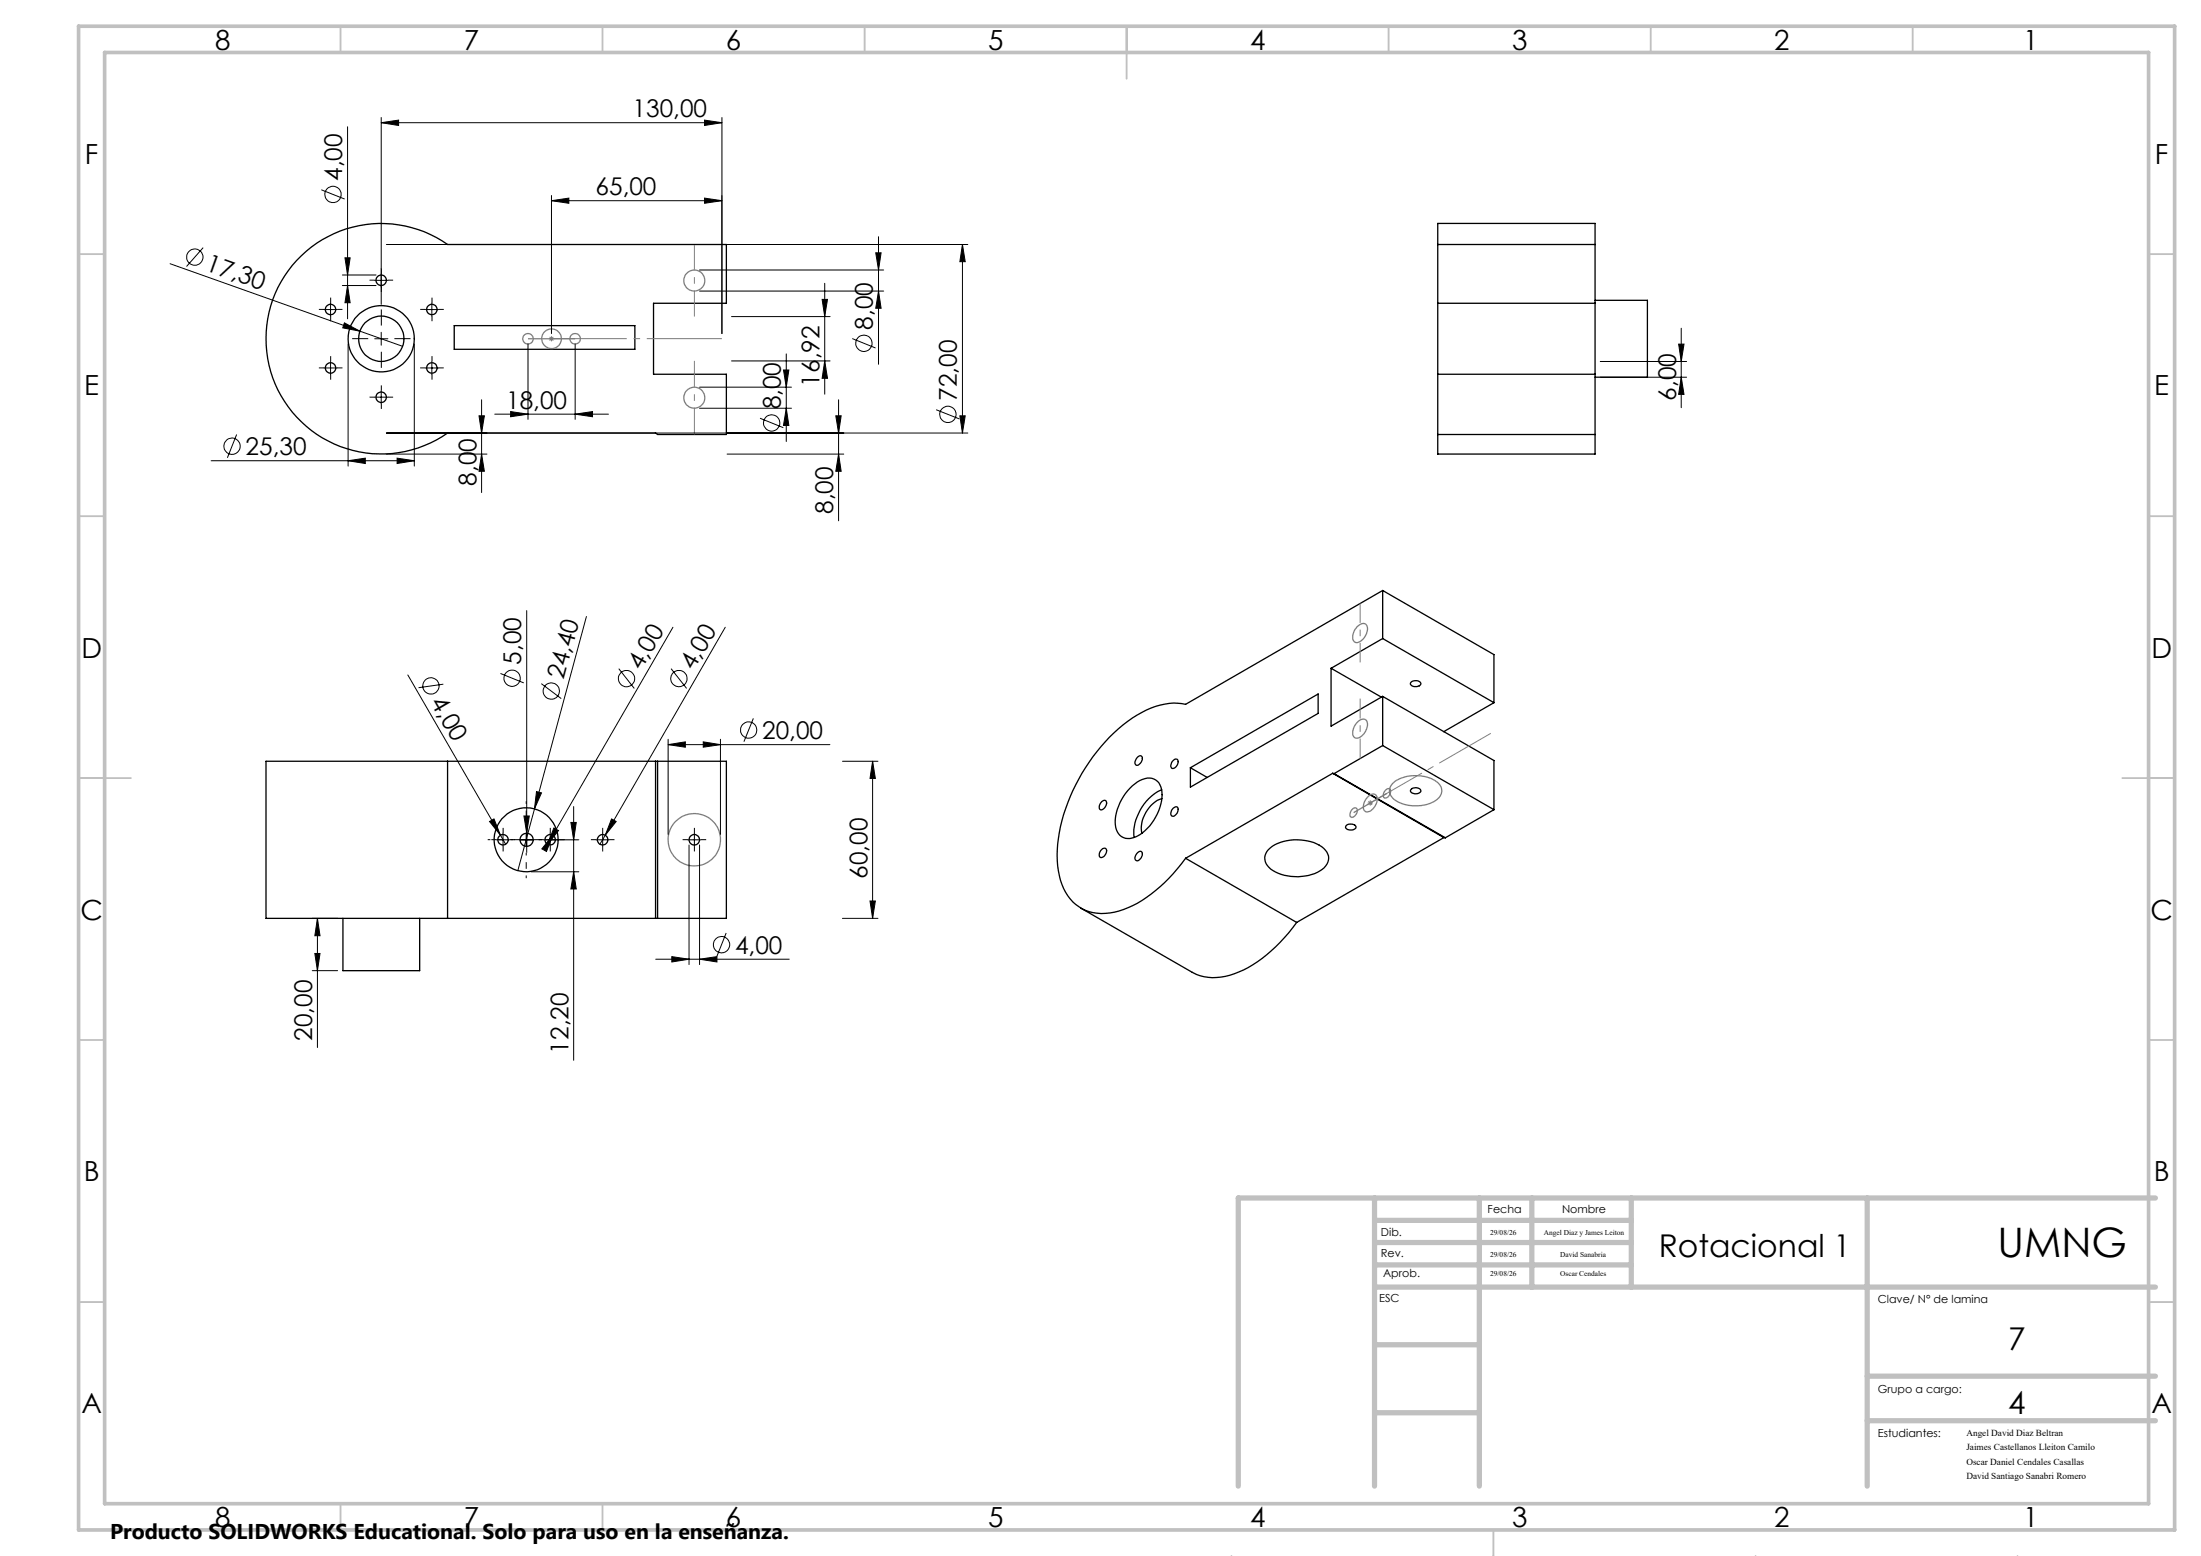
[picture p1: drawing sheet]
<svg xmlns="http://www.w3.org/2000/svg" width="420mm" height="297mm" viewBox="0 0 420 297" stroke-linecap="round" stroke-linejoin="round" font-family="sans-serif">
<g fill="none" stroke="#000" stroke-width=".25">
<path d="M57.5 48.8a21.9 21.9 0 0 1 27.9-2.1h53.2v11.2h-13.9v13.5h13.9v11.5h-13.1l-.4-.2h-39.7a22 22 0 0 1-29.6-4 22 22 0 0 1 1.7-29.9zM274.4 46.7v-4.1h30v4.1M274.4 46.7h30M274.4 57.9h30M274.4 46.7v36.2M304.4 57.3h10v14.7h-10M304.4 46.7v36.2M86.7 62.2h34.4v4.5h-34.4zM274.4 71.4h30M274.4 82.9v3.8h30v-3.8M274.4 82.9h30M263.8 112.7l-37.6 21.7a12.6 12.6 0 0 0-9.2 2.1 34.7 34.7 0 0 0-14.4 20.2 19.9 19.9 0 0 0 .4 12.9 8 8 0 0 0 9.6 4.5 21.5 21.5 0 0 0 10.5-6.5l3.1-3.8"/>
<path d="M263.8 112.7v9.2M263.8 112.7l21.3 12.3v9.1M254 127.6v11l9.8-5.7M254 127.6l9.6 5.5M263.8 132.9v9.4M263.8 121.9l-9.8 5.7M263.8 132.9l21.3 12.3v9.3M263.8 121.9l21.3 12.2M269.2 130.3a1.27 1.27 0 0 1 1.9 .2 1.13 1.13 0 0 1-1 .6 1.13 1.13 0 0 1-1-.7zM285.1 134.1l-9.6 5.6M85.4 145.3h-34.6v30h34.6M85.4 145.3v30"/>
<path d="M85.4 145.3h39.7M125.1 145.3h.4M125.1 145.3v30M125.5 145.3h13.1v30h-13.1M125.5 145.3v30M210.2 153a.51 .51 0 0 1 .7-.2 .51 .51 0 0 1 .2 .7 1.08 1.08 0 0 1-1.2 1l-.1-.3v-.5zM216.1 150a3.8 3.8 0 0 1 4.4-1.1 3.7 3.7 0 0 1 1.2 4 9.7 9.7 0 0 1-5.1 6.9 2.57 2.57 0 0 1-3.8-2.4 9.9 9.9 0 0 1 3.3-7.4zM217.1 144.5a.51 .51 0 0 1 .7-.2 .51 .51 0 0 1 .2 .7 1.12 1.12 0 0 1-1.3 1l-.1-.6zM221.7 150.8a9.2 9.2 0 0 0-5.3 9M221.7 152.4a6.1 6.1 0 0 0-3.8 6.7M223.7 145.3l.2-.1a.51 .51 0 0 1 .7-.3 .51 .51 0 0 1 .2 .7 1.02 1.02 0 0 1-1.2 1l-.2-.5zM223.9 154.3a.51 .51 0 0 1 .7-.3 .51 .51 0 0 1 .2 .7 1.02 1.02 0 0 1-1.2 1l-.2-.5z"/>
<path d="M227.2 146.5l24.3-14v3.7l-24.3 14zM227.2 146.5l3.1 1.9M254.3 147.6l.3 .1M254.3 147.6l-28.1 16.2M254.3 147.6l21.2 12.3M254.6 147.7l21.2 12.2M256.9 157.6a1.22 1.22 0 0 1 1.9 .3 1.2 1.2 0 0 1-2 0zM263.8 142.3l-9.2 5.4M263.8 142.3l21.3 12.2M269.4 150.5a1.2 1.2 0 0 1 1.7 .5 1.2 1.2 0 0 1-2 0zM275.5 159.9h.3M275.5 159.9l-28.1 16.2"/>
<path d="M285.1 154.5l-9.3 5.4M65.4 175.3v10h14.7v-10M85.4 175.3h39.7M125.1 175.3h.4M206.3 173.4l21.2 12.2a9.7 9.7 0 0 0 8.9-.1 27.2 27.2 0 0 0 11-9.4M210 162.3l.2-.1a.51 .51 0 0 1 .7-.3 .51 .51 0 0 1 .2 .7 1.02 1.02 0 0 1-1.2 1l-.1-.5zM217.1 162.8a.51 .51 0 0 1 .7-.3 .51 .51 0 0 1 .2 .7l-.4 .7a.55 .55 0 0 1-.8 .4 .55 .55 0 0 1-.2-.9zM226.2 163.8l21.2 12.3M242 162.2a8.3 8.3 0 0 1 7.5-1.7 4.7 4.7 0 0 1 4 2.9 3 3 0 0 1-2.1 3.1 9 9 0 0 1-9.3-1 2.31 2.31 0 0 1-.1-3.3z"/>
<circle cx="63.1" cy="59.1" r=".99"/>
<circle cx="72.7" cy="53.5" r=".99"/>
<circle cx="82.4" cy="59.1" r="1"/>
<circle cx="63.1" cy="70.2" r=".99"/>
<circle cx="72.7" cy="75.8" r=".99"/>
<circle cx="72.7" cy="64.7" r="6.3"/>
<circle cx="72.8" cy="64.7" r="4.3"/>
<circle cx="82.4" cy="70.2" r="1"/>
<circle cx="96" cy="160.3" r="1"/>
<circle cx="100.4" cy="160.3" r="6.1"/>
<circle cx="100.5" cy="160.3" r="1.25"/>
<circle cx="105" cy="160.3" r=".99"/>
<circle cx="115" cy="160.3" r="1"/>
<circle cx="132.5" cy="160.3" r="1"/>
</g>
<g fill="none" stroke="#000" stroke-width=".19">
<path d="M61.3 36.2l4.5 1.8M66.3 24.2v36.7M72.7 23.4l3.4-.5v1.1zM72.7 22.4v35.7M72.7 23.4h65.1M105.2 38.3l3.3-.5v1zM105.2 37.3v26.4M105.2 38.3h32.6M134.4 37.8l3.4 .5-3.4 .5zM134.4 22.9l3.4 .5-3.4 .6zM137.8 22.4v41.3M32.5 50.3l36.2 12.9"/>
<path d="M38.8 47.3l-3.2 3.6M61.8 59.1h2.5M63.1 57.8v2.5M65.3 54.5h6.5M65.3 52.5h6.5M65.8 49.2h1l-.5 3.3zM66.3 54.5l.5 3.3h-1zM71.5 53.5h2.5M73.7 46.7h111M81.2 59.1h2.5M82.4 57.8v2.5M133.5 55.6h35.1"/>
<path d="M133.5 51.5h35.1M156.9 57.1h1l-.5 3.3zM157.4 54.1v21.1M167.1 48.3h1l-.5 3.2zM167.6 55.6l.5 3.2h-1zM167.6 45.2v24.3M183.7 46.7l.5 3.2h-1zM183.7 46.7v36M61.8 70.2h2.5M63.1 69v2.5M65.7 61.6l3 1.6-3.3-.6zM66.4 65.6v23.4"/>
<path d="M68.7 63.2l8.1 2.9M71.5 64.7h2.5M71.5 75.8h2.5M72.7 63.4v2.5M72.7 74.6v2.5M79.1 65.6v23.4M81.2 70.2h2.5M82.4 69v2.5M91.4 79.4h1l-.5 3.3zM91.9 76.3v17.7M94.4 79.1h21.7M97.4 78.6l3.4 .5-3.4 .4z"/>
<path d="M100.8 65.6v14.4M109.7 79.1l3.4-.5v.9zM109.7 65.6v14.4M133.5 77.9h17.5M133.5 73.9h17.5M139.6 68.9h18.8M139.6 60.4h18.8M145 79.8l4.5 1.8M149.5 70.6h1l-.5 3.3zM150 77.9l.5 3.3h-1zM150 67.6v16.7M157.4 68.9l.5 3.3h-1z"/>
<path d="M159.5 79.4h1l-.5 3.3zM160 76.3v23.1M162.6 64.6l4.5 1.8M178.6 78.2l4.5 1.8M183.2 79.4h1l-.5 3.3zM305.4 72h16.4M305.4 69h16.4M320.3 65.7h1l-.5 3.3zM320.8 72l.5 3.3h-1zM320.8 62.6v15.2M40.3 87.9h38.8M45.2 82.9l-1.8 4.5"/>
<path d="M66.4 87.9l3.3-.4v1zM73.7 82.7h111M73.7 86.7h19.2M75.8 87.5l3.3 .4-3.3 .6zM91.9 86.7l.5 3.3h-1zM138.7 86.7h22.3M160 86.7l.5 3.3h-1zM100.5 116.6v44.9M111.9 117.7l-9.9 36.7M128.4 119.7l-22.9 39.7M138.4 119.7l-22.9 39.7M77.8 128.8l17.7 30.6"/>
<path d="M84.6 130.6l-4.7 .7M95.5 128.5l4.4 1.8M103.3 130.5l3.8 2.8M118.1 127.6l2.9 3.8M128.1 127.6l2.9 3.8M143.8 137.1l-1.8 4.5M93.4 156.8l.9-.5 1.2 3.1zM95.5 159.4l1 1.7M96 159v2.5M100 155.7h1l-.5 3.3zM100.4 159v2.5M102 154.4l-3.2 11.8"/>
<path d="M102.4 151.1l.9 .2-1.3 3.1zM105 159v2.5M105.5 159.4l-1.2 3.1-.9-.5zM105.5 159.4l-1 1.7M105.7 158l.9 .5-2.1 2.6zM108.9 157h1.1l-.5 3.3zM109.5 153.9v48.5M115 159v2.5M115.5 159.4l-1 1.7M116.7 156.3l.9 .5-2.1 2.6zM127.5 142.1l3.3-.5v1zM127.5 141.1v18.2"/>
<path d="M127.5 142.1h30.9M132.5 159v2.5M134.2 141.6l3.3 .5-3.3 .5zM137.5 141.1v18.2M160.8 145.3h6.7M166.5 145.3l.5 3.3h-1zM166.5 145.3v30M59.6 175.3h4.8M60.6 175.3l.5 3.3h-1zM60.6 175.3v24.7M94.8 160.3h2.4M99.1 160.3h2.6"/>
<path d="M101.4 166.4h9.1M103.8 160.3h6.7M109.5 166.4l.5 3.3h-1.1zM113.7 160.3h2.5M131.2 160.3h2.5M131.5 161.3v22.8M133.5 161.3v22.8M138.6 178.1l-1.8 4.4M160.8 175.3h6.7M166 172h1l-.5 3.3zM59.6 185.3h4.8M60.1 182h1l-.5 3.3z"/>
<path d="M125.1 183.1h25.5M128.2 182.6l3.3 .5-3.3 .5zM133.5 183.1l3.3-.5v1z"/>
<circle cx="63.5" cy="37.1" r="1.56"/>
<circle cx="37.2" cy="49.1" r="1.55"/>
<circle cx="164.8" cy="65.5" r="1.55"/>
<circle cx="180.9" cy="79.1" r="1.56"/>
<circle cx="44.3" cy="85.2" r="1.56"/>
<circle cx="147.2" cy="80.7" r="1.55"/>
<circle cx="82.2" cy="130.9" r="1.56"/>
<circle cx="97.7" cy="129.5" r="1.55"/>
<circle cx="105.2" cy="131.9" r="1.56"/>
<circle cx="119.6" cy="129.5" r="1.56"/>
<circle cx="129.5" cy="129.5" r="1.55"/>
<circle cx="142.9" cy="139.3" r="1.55"/>
<circle cx="137.7" cy="180.3" r="1.56"/>
</g>
<path d="M104.7 64.7h1.1M104.9 64.3l.7 .7M105.2 64.2v1M105.6 64.3l-.7 .7M261 153.3h1M261.1 152.9l.7 .7M261.5 152.7v1.1M261.8 152.9l-.7 .7" fill="none" stroke="#808080" stroke-width=".19"/>
<g fill="none" stroke="#808080" stroke-width=".25">
<path d="M100.8 64.7h8.9M259 119.6l.2-.2a.95 .95 0 0 1 1-.4 .95 .95 0 0 1 .7 .9 2.73 2.73 0 0 1-2.1 2.8l-.1-.1a1.34 1.34 0 0 1-.4-1.9zM259 137.8a1.01 1.01 0 0 1 1-.6 1.01 1.01 0 0 1 .9 .6 2.67 2.67 0 0 1-2.1 3.1 1.18 1.18 0 0 1-.6-1.7zM257.9 154.6l.1-.1a.55 .55 0 0 1 .8-.2 .55 .55 0 0 1 .1 .8l-.3 .6a.57 .57 0 0 1-.9 .2 .57 .57 0 0 1 0-.9zM260.9 152.2l.2-.1a.95 .95 0 0 1 1.6-.1 2.48 2.48 0 0 1-2 3 1.24 1.24 0 0 1-.4-1.8zM264.5 150.7a.53 .53 0 0 1 .7-.1 .53 .53 0 0 1 .1 .8l-.4 .6a.55 .55 0 0 1-.8 .3 .55 .55 0 0 1-.1-.9zM264.7 151.4l-6.4 3.7M265.7 149.5a7.3 7.3 0 0 1 8.7-.1 2.06 2.06 0 0 1-.5 3.5 7.4 7.4 0 0 1-8.1-.5 1.92 1.92 0 0 1-.1-2.9z"/>
<circle cx="132.5" cy="53.6" r="2"/>
<circle cx="100.8" cy="64.7" r="1"/>
<circle cx="105.2" cy="64.7" r="1.87"/>
<circle cx="109.8" cy="64.7" r="1"/>
<circle cx="132.5" cy="75.9" r="2"/>
<circle cx="132.5" cy="160.3" r="5"/>
</g>
<g fill="none" stroke="#000" stroke-width=".19" stroke-dasharray="15.2 1.3 1.3 1.3" stroke-linecap="butt">
<path d="M61.8 59.1h-1M63.1 57.8v-1M64.3 59.1h1M71.5 53.5h-1M72.8 52.2v-1M72.8 54.7v1M74 53.5h1M81.2 59.1h-1M82.4 57.8v-1M83.7 59.1h1M61.8 70.2h-1M63.1 60.3v1"/>
<path d="M63.1 69v-1M63.1 71.5v1M64.3 70.2h1M70.3 64.6h-3.1M71.5 75.8h-1M72.8 62.1v-3M72.8 67.1v3.1M72.8 74.6v-1M72.8 77.1v1M74 75.8h1M75.3 64.6h3M81.2 70.2h-1"/>
<path d="M82.4 60.3v1M82.4 69v-1M82.4 71.5v1M83.7 70.2h1M96 159v-1M100.5 159v-1.2M105 159v-1M115 159v-1M132.5 159v-1M94.8 160.3h-1M96 161.5v1M97.3 160.3h1"/>
<path d="M99.3 160.3h-1.3M100.5 161.5v1.3M101.8 160.3h1.2M103.8 160.3h-1M105 161.5v1M106.3 160.3h1M113.8 160.3h-1M115 161.5v1M116.3 160.3h1M131.3 160.3h-1M132.5 161.5v1M133.8 160.3h1"/>
</g>
<path d="M100.4 157.8v-4.9M97.9 160.3h-4.8M100.4 162.8v4.8M102.9 160.3h4.9" fill="none" stroke="#000" stroke-width=".19" stroke-dasharray="15.2 1.3 1.3 1.3" stroke-dashoffset="14.7" stroke-linecap="butt"/>
<path d="M284.5 140l-23 13.2" fill="none" stroke="#808080" stroke-width=".19" stroke-dasharray="15.2 1.3 1.3 1.3" stroke-dashoffset="3.9" stroke-linecap="butt"/>
<path d="M259.5 144.8v-11.5" fill="none" stroke="#808080" stroke-width=".19" stroke-dasharray="15.2 1.3 1.3 1.3" stroke-dashoffset="11.4" stroke-linecap="butt"/>
<path d="M259.5 126.4v-11.2" fill="none" stroke="#808080" stroke-width=".19" stroke-dasharray="15.2 1.3 1.3 1.3" stroke-dashoffset="11.5" stroke-linecap="butt"/>
<path d="M137.8 64.6h-32.5" fill="none" stroke="#808080" stroke-width=".19" stroke-dasharray="15.2 1.3 1.3 1.3" stroke-dashoffset=".9" stroke-linecap="butt"/>
<path d="M132.5 82.9v-14" fill="none" stroke="#808080" stroke-width=".19" stroke-dasharray="15.2 1.3 1.3 1.3" stroke-dashoffset="10.1" stroke-linecap="butt"/>
<path d="M132.5 60.4v-13.8" fill="none" stroke="#808080" stroke-width=".19" stroke-dasharray="15.2 1.3 1.3 1.3" stroke-dashoffset="10.3" stroke-linecap="butt"/>
<g fill="none" stroke="#c0c0c0" stroke-width=".35">
<path d="M65 5v5M115 5v5M165 5v5M215 5v10M265 5v5M315 5v5M365 5v5M15 48.5h5M410 48.5h5M15 98.5h5M410 98.5h5M15 148.5h10"/>
<path d="M405 148.5h10M15 198.5h5M410 198.5h5M15 248.5h5M410 248.5h5M65 287v5M115 287v5M235 297v.1M285 292v5.1M335 297v.1M385 297v.1"/>
</g>
<path d="M15 5h400v287h-400zM20 10h390v277h-390z" fill="none" stroke="#c0c0c0" stroke-width=".7"/>
<g fill="none" stroke="#c0c0c0" stroke-width="1">
<path d="M262.3 228.7v55M262.3 232.9h49M262.3 237.2h49M282.3 228.7v55M292.3 228.7v17M311.3 228.7v17M356.3 228.7v55M411.3 228.7h-175v55M262.3 245.7h149M262.3 256.7h20M262.3 241.4h49M262.3 269.7h20"/>
<path d="M356.3 262.7h55M356.3 271.2h55"/>
</g>
<g fill="#000">
<path d="M65.7 61.6l3 1.6-3.3-.6zM93.4 156.8l.9-.5 1.2 3.1zM100 155.7h1l-.5 3.3zM102.4 151.1l.9 .2-1.3 3.1zM116.7 156.3l.9 .5-2.1 2.6z"/>
<path d="M72.7 23.4l3.4-.5v1.1zM134.4 22.9l3.4 .5-3.4 .6zM66.4 87.9l3.3-.4v1zM75.8 87.5l3.3 .4-3.3 .6z"/>
<path d="M134.4 37.8l3.4 .5-3.4 .5zM105.2 38.3l3.3-.5v1zM109.7 79.1l3.4-.5v.9zM97.4 78.6l3.4 .5-3.4 .4zM133.5 183.1l3.3-.5v1zM128.2 182.6l3.3 .5-3.3 .5zM134.2 141.6l3.3 .5-3.3 .5zM127.5 142.1l3.3-.5v1z"/>
<path d="M320.8 72l.5 3.3h-1zM320.3 65.7h1l-.5 3.3z"/>
<path d="M183.2 79.4h1l-.5 3.3zM183.7 46.7l.5 3.2h-1zM66.3 54.5l.5 3.3h-1zM65.8 49.2h1l-.5 3.3zM91.9 86.7l.5 3.3h-1zM91.4 79.4h1l-.5 3.3zM160 86.7l.5 3.3h-1zM159.5 79.4h1l-.5 3.3zM157.4 68.9l.5 3.3h-1zM156.9 57.1h1l-.5 3.3zM167.6 55.6l.5 3.2h-1zM167.1 48.3h1l-.5 3.2zM150 77.9l.5 3.3h-1zM149.5 70.6h1l-.5 3.3zM109.5 166.4l.5 3.3h-1.1zM108.9 157h1.1l-.5 3.3z"/>
<path d="M166.5 145.3l.5 3.3h-1zM166 172h1l-.5 3.3zM60.6 175.3l.5 3.3h-1zM60.1 182h1l-.5 3.3z"/>
<path d="M105.7 158l-1.2 3.1 2.1-2.6zM105.5 159.4l-2.1 2.6 .9 .5z"/>
</g>
<text font-size="7.8" x="381.1" y="240">UMNG</text>
<g font-size="6">
<text x="316.6" y="240">Rotacional 1</text>
<text x="383.2" y="257.6">7</text>
<text x="383.2" y="269.9">4</text>
</g>
<g font-size="5.3">
<text x="41" y="9.5">8</text>
<text x="88.5" y="9.5">7</text>
<text x="138.5" y="9.5">6</text>
<text x="188.5" y="9.5">5</text>
<text x="238.5" y="9.5">4</text>
<text x="288.5" y="9.5">3</text>
<text x="338.5" y="9.5">2</text>
<text x="386" y="9.5">1</text>
<text x="16.2" y="31.3">F</text>
<text x="411.2" y="31.3">F</text>
<text x="16.1" y="75.5">E</text>
<text x="411.1" y="75.5">E</text>
<text x="15.5" y="125.5">D</text>
<text x="410.5" y="125.5">D</text>
<text x="15.4" y="175.5">C</text>
<text x="410.4" y="175.5">C</text>
<text x="16" y="225.5">B</text>
<text x="411" y="225.5">B</text>
<text x="15.5" y="269.8">A</text>
<text x="410.5" y="269.8">A</text>
<text x="41" y="291.5">8</text>
<text x="88.5" y="291.5">7</text>
<text x="138.5" y="291.5">6</text>
<text x="188.5" y="291.5">5</text>
<text x="238.5" y="291.5">4</text>
<text x="288.5" y="291.5">3</text>
<text x="338.5" y="291.5">2</text>
<text x="386" y="291.5">1</text>
</g>
<g font-size="4.7">
<text x="120.7" y="22.4">130,00</text>
<text x="65.3" y="34.5" transform="rotate(-90 65.3 34.5)">4,00</text>
<text x="113.6" y="37.3">65,00</text>
<text x="39" y="51.5" transform="rotate(20 39 51.5)">17,30</text>
<text x="166.6" y="62.9" transform="rotate(-90 166.6 62.9)">8,00</text>
<text x="156.4" y="73.8" transform="rotate(-90 156.4 73.8)">16,92</text>
<text x="182.6" y="76.5" transform="rotate(-90 182.6 76.5)">72,00</text>
<text x="319.8" y="76.5" transform="rotate(-90 319.8 76.5)">6,00</text>
<text x="96.6" y="78">18,00</text>
<text x="149" y="78.1" transform="rotate(-90 149 78.1)">8,00</text>
<text x="46.9" y="86.9">25,30</text>
<text x="90.9" y="92.7" transform="rotate(-90 90.9 92.7)">8,00</text>
<text x="159" y="98.1" transform="rotate(-90 159 98.1)">8,00</text>
<text x="99.4" y="126.9" transform="rotate(-90 99.4 126.9)">5,00</text>
<text x="107.5" y="129.9" transform="rotate(-75 107.5 129.9)">24,40</text>
<text x="122.3" y="128.1" transform="rotate(-60 122.3 128.1)">4,00</text>
<text x="132.3" y="128.1" transform="rotate(-60 132.3 128.1)">4,00</text>
<text x="82" y="134" transform="rotate(60 82 134)">4,00</text>
<text x="145.4" y="141">20,00</text>
<text x="165.5" y="167.8" transform="rotate(-90 165.5 167.8)">60,00</text>
<text x="140.3" y="182">4,00</text>
<text x="59.6" y="198.7" transform="rotate(-90 59.6 198.7)">20,00</text>
<text x="108.5" y="201.1" transform="rotate(-90 108.5 201.1)">12,20</text>
</g>
<text font-size="4.1" x="21" y="293.7">Producto SOLIDWORKS Educational. Solo para uso en la enseñanza.</text>
<g font-size="2.1">
<text x="283.9" y="231.6">Fecha</text>
<text x="298.1" y="231.6">Nombre</text>
<text x="263.5" y="240">Rev.</text>
<text x="263.5" y="235.8">Dib.</text>
<text x="263.9" y="243.7">Aprob.</text>
<text x="263.2" y="248.5">ESC</text>
<text x="358.3" y="248.7">Clave/ N° de lamina</text>
<text x="358.3" y="265.8">Grupo a cargo:</text>
<text x="358.3" y="274.4">Estudiantes:</text>
</g>
<g font-size="1.8">
<text x="375.2" y="274">Angel David Diaz Beltran</text>
<text x="375.2" y="276.8">Jaimes Castellanos Lleiton Camilo</text>
<text x="375.2" y="279.5">Oscar Daniel Cendales Casallas</text>
<text x="375.2" y="282.3">David Santiago Sanabri Romero</text>
</g>
<g font-size="1.4">
<text x="284.4" y="240">29/08/26</text>
<text x="284.4" y="235.8">29/08/26</text>
<text x="294.6" y="235.8">Angel Diaz y James Leiton</text>
<text x="297.7" y="240">David Sanabria</text>
<text x="284.4" y="243.6">29/08/26</text>
<text x="297.7" y="243.6">Oscar Cendales</text>
</g>
</svg>
